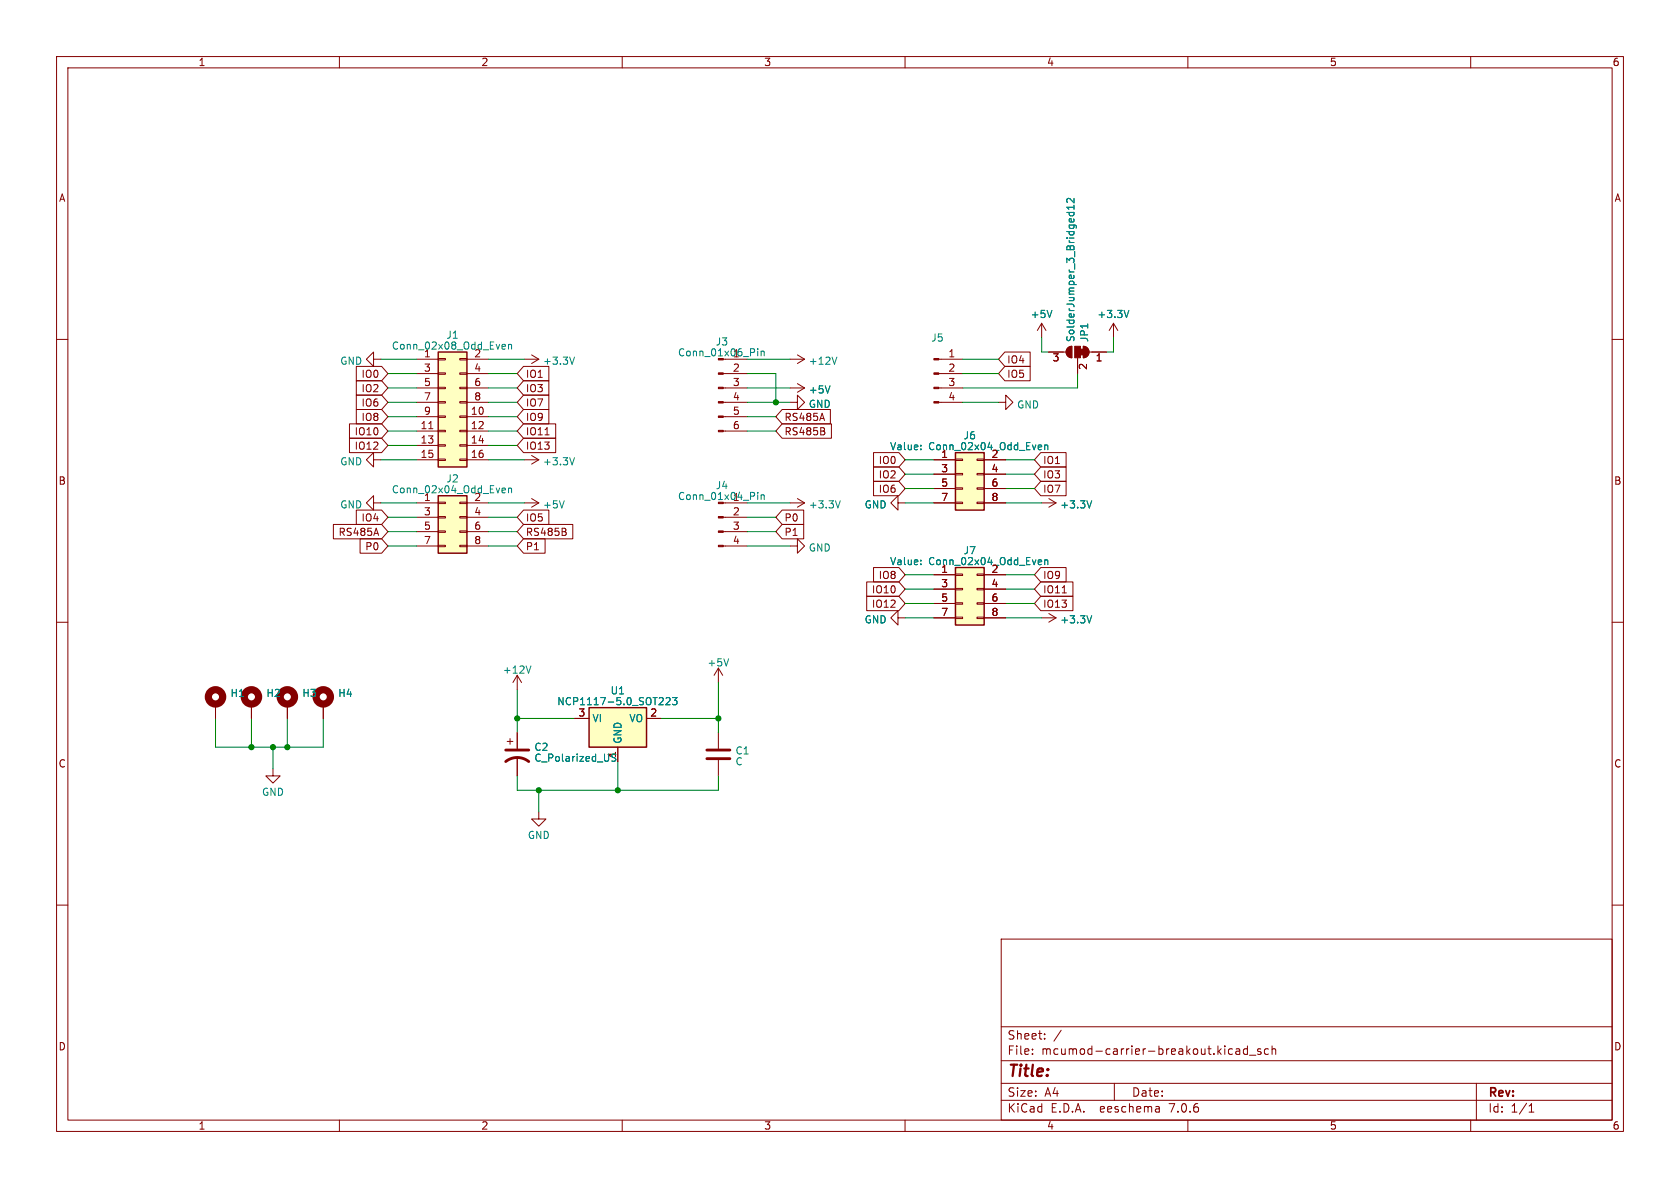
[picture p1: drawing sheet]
<svg xmlns="http://www.w3.org/2000/svg" width="297mm" height="210mm" viewBox="0 0 297 210" stroke-linecap="round" stroke-linejoin="round" font-family="sans-serif">
<g fill="none" stroke="#840000" stroke-width=".18">
<path d="M10 10h277v190h-277zM12 12h273v186h-273zM60 10v2M110 10v2M160 10v2M210 10v2M260 10v2M10 60h2M184.1 57.2l-.7 1.2M184.1 57.2v2.5M184.1 57.2l.8 1.2M196.8 57.2l-.7 1.2"/>
<path d="M196.8 57.2v2.5M196.8 57.2l.8 1.2M285 60h2M61.8 74.9h5.7l1.1 1.3-1.1 1.3h-5.7zM61.8 77.5h5.7l1.1 1.2-1.1 1.3h-5.7zM63 69.8h4.5l1.1 1.3-1.1 1.3h-4.5zM63 67.3h4.5l1.1 1.3-1.1 1.3h-4.5zM63 64.8h4.5l1.1 1.2-1.1 1.3h-4.5zM63 72.4h4.5l1.1 1.3-1.1 1.2h-4.5zM66 63.5v-1.3l-1.2 1.3 1.2 1.3v-1.3h1.3M73.7 63.5h3.8M73.7 73.7h3.8"/>
<path d="M73.7 76.2h3.8M73.7 78.7h3.8M73.7 66h3.8M73.7 68.6h3.8M73.7 71.1h3.8M75.8 75.8h.7M77.5 78.6h1.2v.3h-1.2zM77.5 76.1h1.2v.2h-1.2zM77.5 73.5h1.2v.3h-1.2zM77.5 71h1.2v.2h-1.2zM77.5 68.5h1.2v.2h-1.2zM77.5 65.9h1.2v.3h-1.2z"/>
<path d="M77.5 63.4h1.2v.2h-1.2zM81.3 78.6h1.2v.3h-1.2zM81.3 76.1h1.2v.2h-1.2zM81.3 73.5h1.2v.3h-1.2zM81.3 71h1.2v.2h-1.2zM81.3 68.5h1.2v.2h-1.2zM81.3 65.9h1.2v.3h-1.2zM81.3 63.4h1.2v.2h-1.2zM82.5 63.5h3.9M82.5 73.7h3.9M82.5 76.2h3.9M82.5 78.7h3.9"/>
<path d="M82.5 66h3.9M82.5 68.6h3.9M82.5 71.1h3.9M92.6 77.5h5.6v2.5h-5.6l-1.2-1.3zM92.6 74.9h5.6v2.6h-5.6l-1.2-1.3zM92.6 69.8h4.4v2.6h-4.4l-1.2-1.3zM92.6 64.8h4.4v2.5h-4.4l-1.2-1.3zM92.6 67.3h4.4v2.6h-4.4l-1.2-1.3zM92.6 72.4h4.4v2.5h-4.4l-1.2-1.2zM92.7 63.5h2.5M94 62.7l1.2 .8M95.2 63.5l-1.2 .8"/>
<path d="M96.4 76.9h.7M127.9 73.7h4.2M127.9 76.2h4.2M127.9 66h4.2M127.9 68.6h4.2M127.9 71.1h4.2M128.3 63.5h3.8M138.3 72.4h8.5v2.5h-8.5l-1.1-1.2zM138.3 74.9h8.7v2.6h-8.7l-1.1-1.3zM139.7 71.1h1.3v-1.2l1.2 1.2-1.2 1.3v-1.3M139.7 63.5h2.5M139.7 68.6h2.5"/>
<path d="M141 67.8l1.2 .8M141 62.7l1.2 .8M142.2 68.6l-1.2 .7M142.2 63.5l-1.2 .8M145.7 76.3l.1 .1-.1 .4M145.7 75.7v.4M166 63.5h4.2M166 66h4.2M166 68.6h4.2M166 71.1h4.2M176.5 71.1h1.3v-1.2l1.3 1.2-1.3 1.3v-1.3M177.6 62.2h4.5v2.6h-4.5l-1.1-1.3z"/>
<path d="M177.6 64.8h4.5v2.5h-4.5l-1.1-1.3zM185.4 62.2h3.1M188.8 61.5l.7-.3v2a1.02 1.02 0 0 1-1-.6 1.02 1.02 0 0 1 .3-1.1zM190.5 63.2v2.8M191.5 61.2a1.02 1.02 0 0 1 1 1 1.02 1.02 0 0 1-1 1zM192.5 62.2h3.1M58.9 92.7h8.6l1.1 1.3-1.1 1.3h-8.6zM63 90.2h4.5l1.1 1.2-1.1 1.3h-4.5zM63.7 95.2h3.8l1.1 1.3-1.1 1.3h-3.8zM66 81.3v-1.3l-1.2 1.3 1.2 1.3v-1.3h1.3M66 88.9v-1.3l-1.2 1.3 1.2 1.3v-1.3h1.3M73.7 88.9h3.8"/>
<path d="M73.7 91.4h3.8M73.7 94h3.8M73.7 96.5h3.8M73.7 81.3h3.8M77.5 96.4h1.2v.2h-1.2zM77.5 93.9h1.2v.2h-1.2zM77.5 91.3h1.2v.3h-1.2zM77.5 88.8h1.2v.2h-1.2zM77.5 81.2h1.2v.2h-1.2zM81.3 96.4h1.2v.2h-1.2zM81.3 93.9h1.2v.2h-1.2zM81.3 91.3h1.2v.3h-1.2z"/>
<path d="M81.3 88.8h1.2v.2h-1.2zM81.3 81.2h1.2v.2h-1.2zM82.5 88.9h3.9M82.5 91.4h3.9M82.5 94h3.9M82.5 96.5h3.9M82.5 81.3h3.9M92.6 90.2h4.4v2.5h-4.4l-1.2-1.3zM92.6 92.7h8.7v2.6h-8.7l-1.2-1.3zM92.6 95.2h3.8v2.6h-3.8l-1.2-1.3zM92.7 88.9h2.5M92.7 81.3h2.5"/>
<path d="M94 80.5l1.2 .8M94 88.1l1.2 .8M95.2 81.3l-1.2 .7M95.2 88.9l-1.2 .8M100 94l.1 .2-.1 .4M100 93.5v.4M127.9 91.4h4.2M127.9 94h4.2M127.9 96.5h4.2M128.3 88.9h3.8M138.3 92.7h3.8v2.6h-3.8l-1.1-1.3zM138.3 90.2h3.8v2.5h-3.8l-1.1-1.3z"/>
<path d="M139.7 96.5h1.3v-1.2l1.2 1.2-1.2 1.3v-1.3M139.7 88.9h2.5M141 88.1l1.2 .8M142.2 88.9l-1.2 .8M154.4 85.1h4.5l1.1 1.3-1.1 1.2h-4.5zM154.4 80h4.5l1.1 1.3-1.1 1.3h-4.5zM154.4 82.5h4.5l1.1 1.3-1.1 1.3h-4.5zM158.7 88.9v-1.3l-1.2 1.3 1.2 1.3v-1.3h1.3M165.1 88.9h3.8M165.1 81.3h3.8M165.1 83.8h3.8M165.1 86.4h3.8"/>
<path d="M168.9 88.8h1.3v.2h-1.3zM168.9 86.2h1.3v.3h-1.3zM168.9 83.7h1.3v.2h-1.3zM168.9 81.2h1.3v.2h-1.3zM172.7 88.8h1.3v.2h-1.3zM172.7 86.2h1.3v.3h-1.3zM172.7 83.7h1.3v.2h-1.3zM172.7 81.2h1.3v.2h-1.3zM174 88.9h3.8M174 81.3h3.8M174 83.8h3.8M174 86.4h3.8"/>
<path d="M184 85.1h4.5v2.5h-4.5l-1.1-1.2zM184 80h4.5v2.6h-4.5l-1.1-1.3zM184 82.5h4.5v2.6h-4.5l-1.1-1.3zM184.1 88.9h2.6M185.4 88.1l1.3 .8M186.7 88.9l-1.3 .8M10 110h2M91.4 119.4l-.7 1.3M91.4 119.4v2.5M91.4 119.4l.8 1.3M127 118.1l-.8 1.3M127 118.1v2.6"/>
<path d="M127 118.1l.8 1.3M153.2 102.9h5.7l1.1 1.2-1.1 1.3h-5.7zM153.2 105.4h5.7l1.1 1.3-1.1 1.3h-5.7zM154.4 100.3h4.5l1.1 1.3-1.1 1.3h-4.5zM158.7 109.2v-1.2l-1.2 1.2 1.2 1.3v-1.3h1.3M165.1 109.2h3.8M165.1 101.6h3.8M165.1 104.1h3.8M165.1 106.7h3.8M168.9 109.1h1.3v.2h-1.3zM168.9 106.6h1.3v.2h-1.3zM168.9 104h1.3v.3h-1.3z"/>
<path d="M168.9 101.5h1.3v.2h-1.3zM172.7 109.1h1.3v.2h-1.3zM172.7 106.6h1.3v.2h-1.3zM172.7 104h1.3v.3h-1.3zM172.7 101.5h1.3v.2h-1.3zM174 109.2h3.8M174 101.6h3.8M174 104.1h3.8M174 106.7h3.8M184 102.9h5.7v2.5h-5.7l-1.1-1.3zM184 100.3h4.5v2.6h-4.5l-1.1-1.3zM184 105.4h5.7v2.6h-5.7l-1.1-1.3z"/>
<path d="M184.1 109.2h2.6M185.4 108.5l1.3 .7M186.7 109.2l-1.3 .8M187.8 104.8h.7M285 110h2M38.1 124.5v2.5M44.4 124.5v2.5M48.3 135.9v1.3h1.2l-1.2 1.2-1.3-1.2h1.3M50.8 124.5v2.5M57.1 124.5v2.5M89.7 131.1h1M90.2 130.6v1"/>
<path d="M91.4 129.5v2.8M91.4 133.9v3.3M101.6 127h2.5M109.2 132.1v2.5M114.3 127h2.5M127 129.5v2.8M127 134.4v2.8M10 160h2M95.2 143.5v1.3h1.3l-1.3 1.3-1.2-1.3h1.2M285 160h2M177 166h108v32h-108zM60 198v2"/>
<path d="M110 198v2M160 198v2M177 194.5h108M177 191.5h108M177 187.5h108M177 181.5h108M182.5 186.3v.1M182.5 185.5v.1M184.7 183.6v.1M184.7 182.8v.1M187.6 182.1l-1.3 2M197 191.5v3"/>
<path d="M204.9 195.7l.1 .9M205 196.5l-.2 .1M205 196h-.2M210 198v2M218.5 185.5h.6l.1 .9M219.2 185.8h-.5a.29 .29 0 0 0-.2 .3 .29 .29 0 0 0 .2 .3l.5-.1M220.5 185.5l-.4-.1-.3 .3v.4l.2 .2h.5M220.5 184.9v1.5M220.9 186.5h1.1M222.9 185.5l-.4-.1-.2 .2 .1 .2 .5 .2v.3h-.6M224.2 185.5l-.4-.1-.3 .3v.4l.2 .2h.5M224.9 185.5l.2-.1 .4 .1v.9"/>
<path d="M224.9 184.9v1.5M260 198v2M261 191.5v6.5M270.3 196.6h.9M270.3 195.5l.4-.4v1.5"/>
</g>
<g fill="none" stroke="#840000" stroke-width="1.3">
<circle cx="38.1" cy="123.2" r="1.27"/>
<circle cx="44.4" cy="123.2" r="1.27"/>
<circle cx="50.8" cy="123.2" r="1.27"/>
<circle cx="57.1" cy="123.2" r="1.27"/>
</g>
<g fill="#ffffc2" stroke="#ffffc2" stroke-width=".18">
<path d="M77.5 87.6h5v10.2h-5z"/>
<path d="M77.5 62.2h5v20.4h-5z"/>
<path d="M168.9 80h5.1v10.2h-5.1z"/>
<path d="M168.9 100.3h5.1v10.2h-5.1z"/>
<path d="M104.1 125.1h10.2v7h-10.2z"/>
</g>
<path d="M77.5 62.2h5v20.4h-5zM77.5 87.6h5v10.2h-5zM168.9 80h5.1v10.2h-5.1zM168.9 100.3h5.1v10.2h-5.1zM104.1 125.1h10.2v7h-10.2z" fill="none" stroke="#840000" stroke-width=".25"/>
<g fill="none" stroke="#008484" stroke-width=".18">
<path d="M188.6 37.5h1.3M189.1 37.5v.5M189.8 37.5v.5M189.9 35.1v.8l-.9-.8-.4 .2 .1 .5M189.9 36.3v.7M189.9 36.6h-1.3l.4 .4M186 54.9l-.5 1.2M199.6 54.9l-.5 1.2M88.9 60.9h.4l.1 .3-.7 .1M89.3 61.7h-.4M89.9 60.9v.8M89.9 61l.2-.1h.3v.8"/>
<path d="M101.6 63.1l-.5 1.3M134 61.6v.2M134 62.1v.8M134.6 62.1v.8M134.6 62.2l.1-.1h.3l.1 .8M146.7 68.2l-.4 1.3M147.9 63.1l-.4 1.3M162.8 79.4v.1M162.8 78.7v.1M184 78.7l.1 .3-.6 .1M184.1 79.4l-.1 .1M184.7 78.7v.8"/>
<path d="M184.7 78.8l.2-.1h.3v.8M88.9 86.3h.4l.1 .3-.7 .1M89.3 87.1h-.4M89.9 86.4l.2-.1h.3v.8M89.9 86.3v.8M99.7 88.5l-.4 1.3M101.6 80.9l-.5 1.3M134 87v.2M134 87.5v.8M134.6 87.5v.8M134.6 87.6l.1-.1h.3l.1 .8M148.6 88.5l-.5 1.3"/>
<path d="M162.8 99v.2M162.8 99.7v.1M184 99l.1 .3-.6 .1M184.1 99.8h-.1M184.7 99v.8M184.7 99.1l.2-.1h.3v.8M193 88.5l-.4 1.3M93.9 117.7l-.5 1.3M128.8 116.5l-.4 1.2M193 108.8l-.4 1.3M108.8 134.5l-.2 .1-.5-.1M116.5 124.6h.8"/>
<path d="M117.2 123.4v.5M117.7 123.4l.5-.1 .3 .4-.8 .9h.8M118.9 123.3h.8l-.4 .5 .3 .1v.6l-.2 .1-.5-.1"/>
</g>
<path d="M89.4 134.6a3.3 3.3 0 0 1 4.1 0M89.4 132.6h4.1M125 134.1h4M125 132.6h4" fill="none" stroke="#840000" stroke-width=".51"/>
<g fill="#840000" stroke="#840000" stroke-width=".18">
<path d="M165.1 71h.9v.2h-.9z"/>
<path d="M165.1 68.5h.9v.2h-.9z"/>
<path d="M165.1 65.9h.9v.3h-.9z"/>
<path d="M165.1 63.4h.9v.2h-.9z"/>
<path d="M127 76.1h.9v.2h-.9z"/>
<path d="M127 73.5h.9v.3h-.9z"/>
<path d="M127 71h.9v.2h-.9z"/>
<path d="M127 68.5h.9v.2h-.9z"/>
<path d="M127 65.9h.9v.3h-.9z"/>
<path d="M127 96.4h.9v.2h-.9z"/>
<path d="M127 93.9h.9v.2h-.9z"/>
<path d="M127 91.3h.9v.3h-.9z"/>
<path d="M191 61.7h.5v1h-.5z"/>
<path d="M191.5 61.2a1.02 1.02 0 0 1 1 1 1.02 1.02 0 0 1-1 1z"/>
<path d="M190 61.2h1v2h-1z"/>
<path d="M188.8 61.5l.7-.3v2a1.02 1.02 0 0 1-1-.6 1.02 1.02 0 0 1 .3-1.1z"/>
</g>
<g fill="none" stroke="#008400" stroke-width=".18">
<path d="M184.1 59.7v2.5h1.3M196.8 59.7v2.5h-1.2M67.3 63.5h6.4M68.6 66h5.1M68.6 68.6h5.1M68.6 73.7h5.1M68.6 76.2h5.1M68.6 71.1h5.1M68.6 78.7h5.1M86.4 66h5M86.4 68.6h5M86.4 63.5h6.3"/>
<path d="M86.4 73.7h5M86.4 76.2h5M86.4 71.1h5M86.4 78.7h5M132.1 66h5.1v5.1M132.1 68.6h7.6M132.1 63.5h7.6M132.1 73.7h5.1M132.1 76.2h5.1M132.1 71.1h7.6M170.2 66h6.3M170.2 63.5h6.3"/>
<path d="M170.2 71.1h6.3M190.5 66v2.6h-20.3M67.3 88.9h6.4M67.3 81.3h6.4M68.6 96.5h5.1M68.6 94h5.1M68.6 91.4h5.1M86.4 96.5h5M86.4 88.9h6.3M86.4 94h5M86.4 91.4h5M86.4 81.3h6.3"/>
<path d="M132.1 96.5h7.6M132.1 88.9h7.6M132.1 94h5.1M132.1 91.4h5.1M160 88.9h5.1M160 83.8h5.1M160 86.4h5.1M160 81.3h5.1M177.8 88.9h6.3M177.8 83.8h5.1M177.8 86.4h5.1M177.8 81.3h5.1"/>
<path d="M160 104.1h5.1M160 106.7h5.1M160 109.2h5.1M160 101.6h5.1M177.8 104.1h5.1M177.8 106.7h5.1M177.8 109.2h6.3M177.8 101.6h5.1M38.1 127v5.1h19v-5.1M44.4 127v5.1M48.3 132.1v3.8M50.8 127v5.1"/>
<path d="M91.4 137.2v2.5h35.6v-2.5M91.4 127h10.2M91.4 121.9v7.6M95.2 139.7v3.8M109.2 134.6v5.1M116.8 127h10.2M127 120.7v8.8"/>
</g>
<g fill="#008400" stroke="#008400" stroke-width=".18">
<circle cx="109.2" cy="139.7" r=".46"/>
<circle cx="137.2" cy="71.1" r=".46"/>
<circle cx="127" cy="127" r=".46"/>
<circle cx="91.4" cy="127" r=".46"/>
<circle cx="50.8" cy="132.1" r=".46"/>
<circle cx="44.4" cy="132.1" r=".46"/>
<circle cx="48.3" cy="132.1" r=".46"/>
<circle cx="95.2" cy="139.7" r=".46"/>
</g>
<text font-size="2.8" fill="#840000" x="178" y="190.9">Title:</text>
<g font-size="2.1" fill="#840000">
<text x="178" y="184">Sheet:</text>
<text x="178" y="186.7">File:</text>
<text x="184.1" y="186.7">mcumod-carrier-breakout.kicad_sch</text>
<text x="178" y="196.9">KiCad</text>
<text x="178" y="194.1">Size:</text>
<text x="184.7" y="194.1">A4</text>
<text x="185.7" y="196.9">E.D.A.</text>
<text x="194.6" y="196.9">eeschema</text>
<text x="200" y="194.1">Date:</text>
<text x="207" y="196.9">7.0.6</text>
<text x="263" y="194.3">Rev:</text>
<text x="263" y="196.9">Id:</text>
<text x="267.1" y="196.9">1/1</text>
</g>
<g font-size="1.8" fill="#840000">
<text x="35" y="11.9">1</text>
<text x="85" y="11.9">2</text>
<text x="135" y="11.9">3</text>
<text x="185" y="11.9">4</text>
<text x="235" y="11.9">5</text>
<text x="285" y="11.9">6</text>
<text x="10.3" y="35.9">A</text>
<text x="285.3" y="35.9">A</text>
<text x="74.9" y="65.8">3</text>
<text x="83.7" y="65.8">4</text>
<text x="129.5" y="65.8">2</text>
<text x="167.6" y="63.2">1</text>
<text x="167.6" y="65.8">2</text>
<text x="178" y="64.5">IO4</text>
<text x="186" y="64.2">3</text>
<text x="192.5" y="65.5" transform="rotate(-90 192.5 65.5)">2</text>
<text x="193.6" y="64.2">1</text>
<text x="63.8" y="69.5">IO2</text>
<text x="63.8" y="67">IO0</text>
<text x="74.9" y="68.3">5</text>
<text x="74.9" y="70.9">7</text>
<text x="83.7" y="68.3">6</text>
<text x="83.7" y="70.9">8</text>
<text x="92.9" y="67">IO1</text>
<text x="92.9" y="69.5">IO3</text>
<text x="129.5" y="68.3">3</text>
<text x="129.5" y="70.9">4</text>
<text x="167.6" y="68.3">3</text>
<text x="167.6" y="70.9">4</text>
<text x="178" y="67">IO5</text>
<text x="62.6" y="77.2">IO10</text>
<text x="63.8" y="72.1">IO6</text>
<text x="63.8" y="74.6">IO8</text>
<text x="74.3" y="75.9">11</text>
<text x="74.9" y="73.4">9</text>
<text x="83.1" y="73.4">10</text>
<text x="83.1" y="75.9">12</text>
<text x="92.9" y="77.2">IO11</text>
<text x="92.9" y="72.1">IO7</text>
<text x="92.9" y="74.6">IO9</text>
<text x="129.5" y="73.4">5</text>
<text x="129.5" y="75.9">6</text>
<text x="138.6" y="74.6">RS485A</text>
<text x="138.6" y="77.2">RS485B</text>
<text x="62.6" y="79.7">IO12</text>
<text x="74.3" y="78.5">13</text>
<text x="74.3" y="81">15</text>
<text x="83.1" y="78.5">14</text>
<text x="83.1" y="81">16</text>
<text x="92.9" y="79.7">IO13</text>
<text x="155.2" y="82.2">IO0</text>
<text x="166.3" y="81">1</text>
<text x="166.3" y="83.6">3</text>
<text x="175.2" y="81">2</text>
<text x="175.2" y="83.6">4</text>
<text x="184.3" y="82.2">IO1</text>
<text x="10.3" y="85.9">B</text>
<text x="155.2" y="87.3">IO6</text>
<text x="155.2" y="84.8">IO2</text>
<text x="166.3" y="86.1">5</text>
<text x="166.3" y="88.6">7</text>
<text x="175.2" y="86.1">6</text>
<text x="175.2" y="88.6">8</text>
<text x="184.3" y="87.3">IO7</text>
<text x="184.3" y="84.8">IO3</text>
<text x="285.3" y="85.9">B</text>
<text x="59.8" y="94.9">RS485A</text>
<text x="63.8" y="92.4">IO4</text>
<text x="74.9" y="91.2">3</text>
<text x="74.9" y="93.7">5</text>
<text x="83.7" y="91.2">4</text>
<text x="83.7" y="93.7">6</text>
<text x="92.9" y="92.4">IO5</text>
<text x="92.9" y="94.9">RS485B</text>
<text x="129.5" y="91.2">2</text>
<text x="129.5" y="93.7">3</text>
<text x="138.6" y="94.9">P1</text>
<text x="138.6" y="92.4">P0</text>
<text x="64.5" y="97.5">P0</text>
<text x="74.9" y="96.3">7</text>
<text x="83.7" y="96.3">8</text>
<text x="92.9" y="97.5">P1</text>
<text x="129.5" y="96.3">4</text>
<text x="166.3" y="101.3">1</text>
<text x="175.2" y="101.3">2</text>
<text x="154" y="105.1">IO10</text>
<text x="154" y="107.6">IO12</text>
<text x="155.2" y="102.6">IO8</text>
<text x="166.3" y="103.9">3</text>
<text x="166.3" y="106.4">5</text>
<text x="175.2" y="103.9">4</text>
<text x="175.2" y="106.4">6</text>
<text x="184.3" y="105.1">IO11</text>
<text x="184.3" y="102.6">IO9</text>
<text x="184.3" y="107.6">IO13</text>
<text x="166.3" y="109">7</text>
<text x="175.2" y="109">8</text>
<text x="102.2" y="126.7">3</text>
<text x="114.9" y="126.7">2</text>
<text x="10.3" y="135.9">C</text>
<text x="285.3" y="135.9">C</text>
<text x="10.3" y="185.9">D</text>
<text x="285.3" y="185.9">D</text>
<text x="35" y="199.9">1</text>
<text x="85" y="199.9">2</text>
<text x="135" y="199.9">3</text>
<text x="185" y="199.9">4</text>
<text x="235" y="199.9">5</text>
<text x="285" y="199.9">6</text>
</g>
<g font-size="1.8" fill="#008484">
<text x="182.1" y="56.4">+5V</text>
<text x="193.9" y="56.4">+3.3V</text>
<text x="60.1" y="64.7">GND</text>
<text x="69.2" y="62">Conn_02x08_Odd_Even</text>
<text x="74.9" y="63.2">1</text>
<text x="78.8" y="60.1">J1</text>
<text x="83.7" y="63.2">2</text>
<text x="95.9" y="64.7">+3.3V</text>
<text x="119.8" y="63.2">Conn_01x06_Pin</text>
<text x="126.4" y="61.3">J3</text>
<text x="129.5" y="63.2">1</text>
<text x="142.9" y="64.7">+12V</text>
<text x="164.5" y="60.6">J5</text>
<text x="190.2" y="60.6" transform="rotate(-90 190.2 60.6)">SolderJumper_3_Bridged12</text>
<text x="192.6" y="60.6" transform="rotate(-90 192.6 60.6)">JP1</text>
<text x="142.9" y="69.8">+5V</text>
<text x="142.9" y="72.3">GND</text>
<text x="170.3" y="77.9">J6</text>
<text x="179.7" y="72.4">GND</text>
<text x="60.1" y="82.5">GND</text>
<text x="95.9" y="82.5">+3.3V</text>
<text x="157.3" y="79.8">Value:</text>
<text x="164.2" y="79.8">Conn_02x04_Odd_Even</text>
<text x="69.2" y="87.4">Conn_02x04_Odd_Even</text>
<text x="74.9" y="88.6">1</text>
<text x="78.8" y="85.5">J2</text>
<text x="83.7" y="88.6">2</text>
<text x="119.8" y="88.6">Conn_01x04_Pin</text>
<text x="126.4" y="86.7">J4</text>
<text x="129.5" y="88.6">1</text>
<text x="60.1" y="90.1">GND</text>
<text x="95.9" y="90.1">+5V</text>
<text x="142.9" y="90.1">+3.3V</text>
<text x="152.8" y="90.1">GND</text>
<text x="187.3" y="90.1">+3.3V</text>
<text x="142.9" y="97.7">GND</text>
<text x="157.3" y="100.1">Value:</text>
<text x="164.2" y="100.1">Conn_02x04_Odd_Even</text>
<text x="170.3" y="98.2">J7</text>
<text x="152.8" y="110.4">GND</text>
<text x="187.3" y="110.4">+3.3V</text>
<text x="88.8" y="119.3">+12V</text>
<text x="125" y="118">+5V</text>
<text x="40.6" y="123.4">H1</text>
<text x="47" y="123.4">H2</text>
<text x="53.3" y="123.4">H3</text>
<text x="59.7" y="123.4">H4</text>
<text x="98.4" y="124.9">NCP1117-5.0_SOT223</text>
<text x="107.8" y="122.9">U1</text>
<text x="104.6" y="127.9">VI</text>
<text x="110.1" y="131.6" transform="rotate(-90 110.1 131.6)">GND</text>
<text x="111.2" y="127.9">VO</text>
<text x="94.4" y="132.9">C2</text>
<text x="94.4" y="134.9">C_Polarized_US</text>
<text x="109" y="134.1" transform="rotate(-90 109 134.1)">1</text>
<text x="129.9" y="133.6">C1</text>
<text x="129.9" y="135.5">C</text>
<text x="46.2" y="140.9">GND</text>
<text x="93.2" y="148.5">GND</text>
</g>
</svg>
